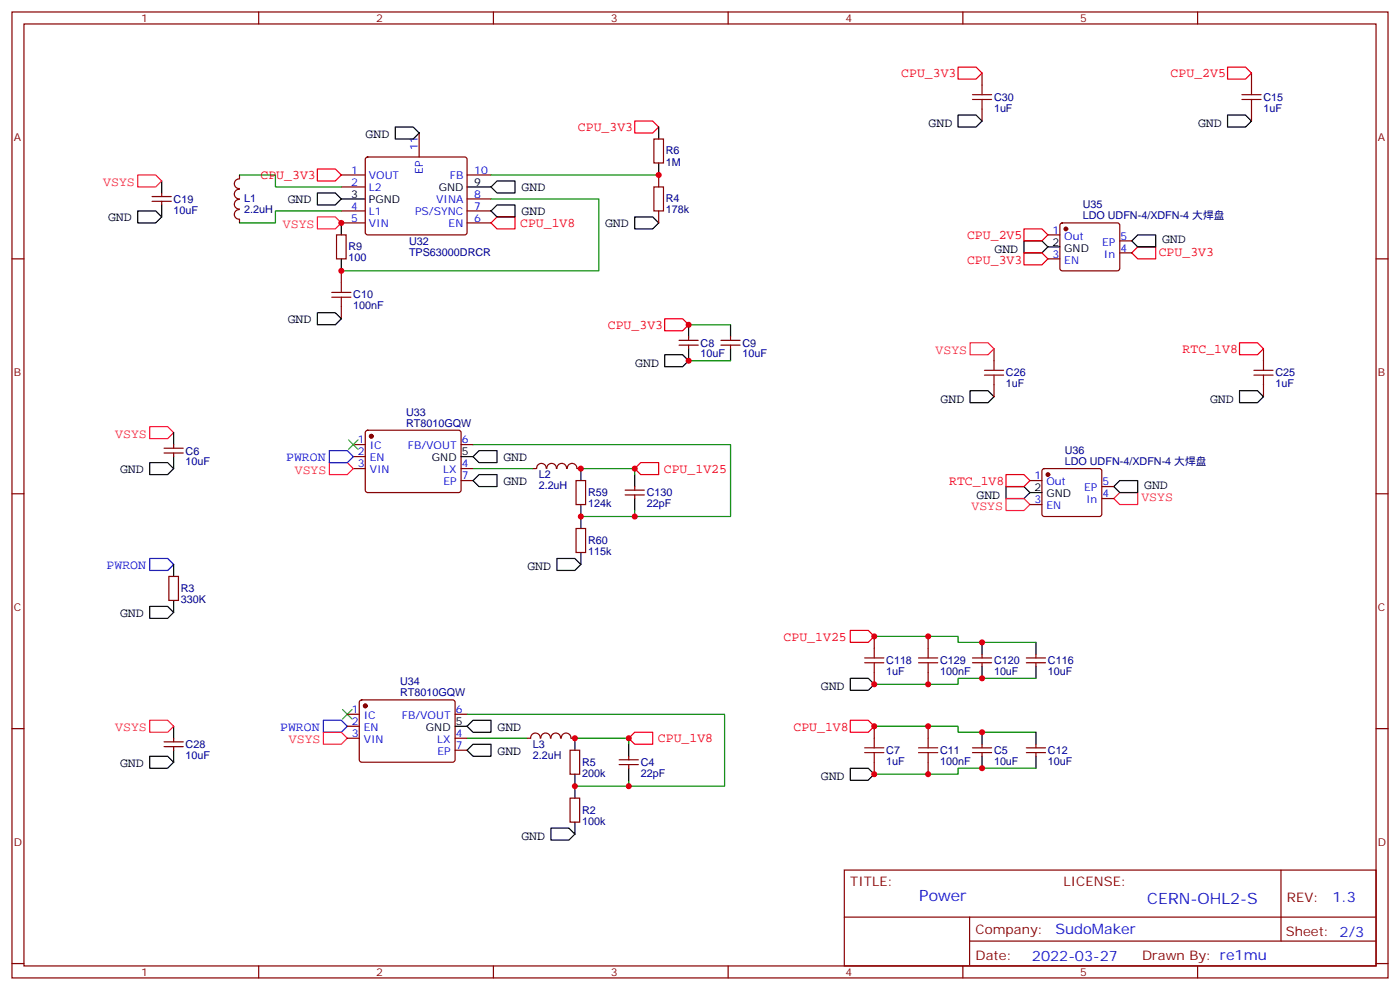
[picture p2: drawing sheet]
<svg xmlns="http://www.w3.org/2000/svg" width="412mm" height="292mm" viewBox="0 0 412 292" stroke-linecap="round" stroke-linejoin="round" font-family="sans-serif">
<g fill="none" stroke="#870000" stroke-width=".35">
<path d="M3.5 3.5h405.4v284.4h-405.4zM7.1 7.1h398.2v277.2h-398.2zM76.2 3.5v3.6M145.3 3.5v3.6M214.5 3.5v3.6M283.6 3.5v3.6M352.8 3.5v3.6M123.5 39.2v7M289.3 21.5v3.5M289.3 32.1v3.5M368.7 21.5v3.5M368.7 32.1v3.5"/>
<path d="M44.8 59.3h5.6M44.8 57.9h5.6M47.6 56.8v1.1M47.6 59.3v1M70.5 58.7a1.41 1.41 0 0 0-1.5 1.4 1.41 1.41 0 0 0 1.5 1.4M70.5 55.7a1.41 1.41 0 0 0-1.5 1.4 1.41 1.41 0 0 0 1.5 1.4M70.5 52.7a1.41 1.41 0 0 0-1.5 1.4 1.41 1.41 0 0 0 1.5 1.4M70.6 51.5v1.1M100.5 51.5h7.1M100.5 55h7.1M107.8 46.4l.5-.2h28.6l.5 .2 .2 .5v21.5l-.3 .5-.4 .2h-28.6l-.5-.2-.2-.5v-21.5zM137.6 58.6h7"/>
<path d="M137.6 51.5h7M192.6 40.9h2.8v7.1h-2.8zM194 51.5v3.5M3.5 76.2h3.6M70.5 61.7a1.41 1.41 0 0 0-1.5 1.4 1.41 1.41 0 0 0 1.5 1.4M70.6 64.6v1M99.1 69.1h2.9v7.1h-2.9zM100.5 65.6h7.1M100.5 62.1h7.1M100.5 79.7v3.6M137.6 65.6h7M137.6 62.1h7"/>
<path d="M194 62.1v3.5M308.7 76.2h3.5M308.7 69.1h3.5M312.4 65.8l.5-.2h16.2l.5 .2 .2 .5v12.7l-.2 .5-.5 .2h-16.2l-.5-.2-.2-.5v-12.7zM329.8 74.4h3.6M329.8 70.9h3.6M405.3 76.2h3.6M100.5 90.3v3.5M202.8 99.1v1.1M215.2 99.1v1.1M200 101.6h5.7M200 100.2h5.7"/>
<path d="M202.8 101.6v1.1M212.4 101.6h5.6M212.4 100.2h5.6M215.2 101.6v1.1M292.8 102.7v3.5M292.8 113.2v3.6M372.2 102.7v3.5M372.2 113.2v3.6M48.3 133.4h5.7M48.3 131.9h5.7M51.2 130.9v1M51.2 133.4v1"/>
<path d="M104.1 130.9h3.5M104.1 134.4h3.5M104.1 137.9h3.5M107.8 126.9l.5-.3 27.1 .1 .4 .7v17.2l-.7 .4-27.1-.1-.4-.6v-16.9zM135.8 130.9h3.5M135.8 137.9h3.5M157 137.9h1M158.1 137.9a1.41 1.41 0 0 1 1.4-1.5 1.41 1.41 0 0 1 1.4 1.5M161.1 137.9a1.41 1.41 0 0 1 1.4-1.5 1.41 1.41 0 0 1 1.4 1.5M164.1 137.9a1.41 1.41 0 0 1 1.4-1.5 1.41 1.41 0 0 1 1.4 1.5M167.1 137.9a1.41 1.41 0 0 1 1.4-1.5 1.41 1.41 0 0 1 1.4 1.5M170 137.9h1.1"/>
<path d="M307.2 138.1l.4-.2h16.2l.5 .2 .3 .5v12.7l-.3 .5-.5 .2h-16.2l-.5-.2-.2-.5v-12.7zM3.5 145.3h3.6M135.8 141.5h3.5M169.7 141.5h2.8v7h-2.8zM169.7 155.6h2.8v7h-2.8zM184.1 145.7h5.7M184.1 144.3h5.7M187 143.2v1.1M187 145.7v1.1M303.4 141.5h3.5M303.4 148.5h3.5M324.6 146.8h3.5"/>
<path d="M324.6 143.2h3.5M405.3 145.3h3.6M49.7 169.7h2.9v7h-2.9zM257.5 187.3v3.6M257.5 197.9v3.5M273.4 187.3v3.6M273.4 197.9v3.5M286.5 195.1h5.6M286.5 193.7h5.6M289.3 192.6v1.1M289.3 195.1v1M302.3 195.1h5.7"/>
<path d="M302.3 193.7h5.7M305.2 192.6v1.1M305.2 195.1v1M3.5 214.5h3.6M48.3 219.8h5.7M48.3 218.4h5.7M51.2 217.3v1.1M51.2 219.8v1M102.3 217.3h3.5M102.3 210.3h3.5M102.3 213.8h3.5M106.1 206.2l.4-.2 27.1 .1 .5 .6-.1 17.2-.7 .5-27-.1-.5-.6v-17z"/>
<path d="M134.1 217.3h3.5M134.1 210.3h3.5M155.2 217.3h1.1M156.3 217.3a1.41 1.41 0 0 1 1.4-1.5 1.41 1.41 0 0 1 1.4 1.5M159.3 217.3a1.41 1.41 0 0 1 1.4-1.5 1.41 1.41 0 0 1 1.4 1.5M162.3 217.3a1.41 1.41 0 0 1 1.4-1.5 1.41 1.41 0 0 1 1.4 1.5M165.3 217.3a1.41 1.41 0 0 1 1.5-1.5 1.41 1.41 0 0 1 1.4 1.5M168.3 217.3h1M257.5 213.8v3.5M273.4 213.8v3.5M289.3 219.1v1M305.2 219.1v1"/>
<path d="M405.3 214.5h3.6M134.1 220.8h3.5M167.9 220.8h2.8v7.1h-2.8zM167.9 235h2.8v7h-2.8zM182.4 225.1h5.6M182.4 223.7h5.6M185.2 222.6v1.1M185.2 225.1v1M257.5 224.4v3.5M273.4 224.4v3.5M286.5 221.5h5.6M286.5 220.1h5.6"/>
<path d="M289.3 221.5v1.1M302.3 221.5h5.7M302.3 220.1h5.7M305.2 221.5v1.1M248.7 256.1h156.6v28.2h-156.6zM377.3 256.1v20.9M248.7 270h156.5M285.6 277h119.6M285.6 270v14.1M3.5 283.6h3.6M76.2 284.3v3.6M145.3 284.3v3.6"/>
<path d="M214.5 284.3v3.6M283.6 284.3v3.6M352.8 284.3v3.6M405.3 283.6h3.6"/>
</g>
<g fill="none" stroke="#000" stroke-width=".35">
<path d="M116.4 37.4h5.3l1.8 1.8-1.8 1.7h-5.3zM194 37.4v3.5M282.2 33.9h5.3l1.8 1.7-1.8 1.8h-5.3zM361.6 33.9h5.3l1.8 1.7-1.8 1.8h-5.3zM47.6 53.3v3.5M93.5 56.8h5.3l1.7 1.8-1.7 1.7h-5.3zM100.5 58.6h7.1M137.6 55h7M144.6 55l1.8-1.7h5.3v3.5h-5.3zM194 48v3.5M40.6 62.1h5.3l1.7 1.8-1.7 1.7h-5.3zM47.6 60.3v3.6"/>
<path d="M100.5 65.6v3.5M100.5 76.2v3.5M144.6 62.1l1.8-1.8h5.3v3.6h-5.3zM187 63.9h5.3l1.7 1.7-1.7 1.8h-5.3zM301.6 70.9h5.3l1.8 1.8-1.8 1.7h-5.3zM308.7 72.7h3.5M333.4 70.9l1.7-1.8h5.3v3.6h-5.3zM93.5 92.1h5.3l1.7 1.7-1.7 1.8h-5.3zM202.8 95.6v3.5M215.2 95.6v3.5M195.8 104.4h5.3l1.7 1.8-1.7 1.7h-5.3zM202.8 102.7v3.5"/>
<path d="M215.2 102.7v3.5M285.8 115h5.2l1.8 1.8-1.8 1.7h-5.2zM365.1 115h5.3l1.8 1.8-1.8 1.7h-5.3zM44.1 136.2h5.3l1.8 1.7-1.8 1.8h-5.3zM51.2 127.4v3.5M51.2 134.4v3.5M135.8 134.4h3.5M139.3 134.4l1.8-1.8h5.3v3.6h-5.3zM171.1 137.9v3.6M187 139.7v3.5M139.3 141.5l1.8-1.8h5.3v3.5h-5.3zM171.1 148.5v7.1"/>
<path d="M187 146.8v3.5M296.3 143.2h5.3l1.8 1.8-1.8 1.8h-5.3zM303.4 145h3.5M328.1 143.2l1.7-1.7h5.3v3.5h-5.3zM44.1 178.5h5.3l1.8 1.8-1.8 1.7h-5.3zM51.2 166.2v3.5M51.2 176.7v3.6M164 164.4h5.3l1.8 1.8-1.8 1.7h-5.3zM171.1 162.6v3.6M250.5 199.7h5.3l1.7 1.7-1.7 1.8h-5.3zM289.3 189.1v3.5M289.3 196.1v3.6"/>
<path d="M305.2 189.1v3.5M305.2 196.1v3.6M51.2 213.8v3.5M134.1 213.8h3.5M137.6 213.8l1.7-1.8h5.3v3.5h-5.3zM169.3 217.3v3.5M185.2 219.1v3.5M289.3 215.5v3.6M305.2 215.5v3.6M44.1 222.6h5.3l1.8 1.8-1.8 1.7h-5.3zM51.2 220.8v3.6M137.6 220.8l1.7-1.7h5.3v3.5h-5.3z"/>
<path d="M169.3 227.9v7.1M185.2 226.1v3.6M250.5 226.1h5.3l1.7 1.8-1.7 1.8h-5.3zM289.3 222.6v3.5M305.2 222.6v3.5M162.3 243.8h5.3l1.7 1.7-1.7 1.8h-5.3zM169.3 242v3.5"/>
</g>
<g fill="none" stroke="#008700" stroke-width=".35">
<path d="M70.6 51.5h10.5v3.5h19.4M144.6 58.6h31.8v21.1h-75.9M144.6 51.5h49.4M100.5 62.1h-19.4v3.5h-10.5M202.8 95.6h12.4M202.8 106.2h12.4M139.3 130.9h75.9v21.1h-28.2M139.3 137.9h17.7M171.1 137.9h15.9v1.8M187 150.3v1.7h-15.9M257.5 187.3h24.7v1.8h23M305.2 199.7h-23v1.7h-24.7"/>
<path d="M137.6 210.3h75.8v21.1h-28.2M137.6 217.3h17.6M169.3 217.3h15.9v1.8M257.5 213.8h24.7v1.7h23M185.2 229.7v1.7h-15.9M305.2 226.1h-23v1.8h-24.7"/>
</g>
<g fill="none" stroke="#a10000" stroke-width=".35">
<path d="M286.5 29.3h5.6M286.5 27.9h5.6M289.3 25v2.9M289.3 29.3v2.8M365.8 29.3h5.7M365.8 27.9h5.7M368.7 25v2.9M368.7 29.3v2.8M192.6 55h2.8v7.1h-2.8zM97.7 86.1h5.7M97.7 87.5h5.7M100.5 83.3v2.8"/>
<path d="M100.5 87.5v2.8M290 110.4h5.6M290 109h5.6M292.8 106.2v2.8M292.8 110.4v2.8M369.4 110.4h5.6M369.4 109h5.6M372.2 106.2v2.8M372.2 110.4v2.8M254.7 193.7h5.6M254.7 195.1h5.6M257.5 190.9v2.8"/>
<path d="M257.5 195.1v2.8M270.6 193.7h5.6M270.6 195.1h5.6M273.4 190.9v2.8M273.4 195.1v2.8M257.5 217.3v2.8M273.4 217.3v2.8M254.7 221.5h5.6M254.7 220.1h5.6M257.5 221.5v2.9M270.6 221.5h5.6M270.6 220.1h5.6"/>
<path d="M273.4 221.5v2.9"/>
</g>
<path d="M97 132.6h5.3l1.8 1.8-1.8 1.8h-5.3zM44.1 164.4h5.3l1.8 1.8-1.8 1.7h-5.3zM95.2 212h5.3l1.8 1.8-1.8 1.7h-5.3z" fill="none" stroke="#00f" stroke-width=".35"/>
<path d="M40.6 51.5h5.3l1.7 1.8-1.7 1.7h-5.3zM93.5 63.9h5.3l1.7 1.7-1.7 1.8h-5.3zM285.8 100.9h5.2l1.8 1.8-1.8 1.7h-5.2zM44.1 125.6h5.3l1.8 1.8-1.8 1.7h-5.3zM97 136.2h5.3l1.8 1.7-1.8 1.8h-5.3zM296.3 146.8h5.3l1.8 1.7-1.8 1.8h-5.3zM329.8 145h5.3v3.5h-5.3l-1.7-1.7zM44.1 212h5.3l1.8 1.8-1.8 1.7h-5.3zM95.2 215.5h5.3l1.8 1.8-1.8 1.8h-5.3z" fill="none" stroke="#f06" stroke-width=".35"/>
<g fill="none" stroke="#f00" stroke-width=".35">
<path d="M282.2 19.8h5.3l1.8 1.7-1.8 1.8h-5.3zM361.6 19.8h5.3l1.8 1.7-1.8 1.8h-5.3zM187 35.6h5.3l1.7 1.8-1.7 1.8h-5.3zM93.5 49.7h5.3l1.7 1.8-1.7 1.8h-5.3zM144.6 65.6l1.8-1.7h5.3v3.5h-5.3zM301.6 67.4h5.3l1.8 1.7-1.8 1.8h-5.3zM301.6 74.4h5.3l1.8 1.8-1.8 1.8h-5.3zM333.4 74.4l1.7-1.7h5.3v3.5h-5.3zM195.8 93.8h5.3l1.7 1.8-1.7 1.8h-5.3zM365.1 100.9h5.3l1.8 1.8-1.8 1.7h-5.3zM188.7 136.2h5.3v3.5h-5.3l-1.7-1.8zM296.3 139.7h5.3l1.8 1.8-1.8 1.7h-5.3z"/>
<path d="M250.5 185.6h5.3l1.7 1.7-1.7 1.8h-5.3zM185.2 217.3l1.8-1.8h5.3v3.6h-5.3zM250.5 212h5.3l1.7 1.8-1.7 1.7h-5.3z"/>
</g>
<g fill="#870000" stroke="#870000" stroke-width=".35">
<circle cx="109.4" cy="128.4" r=".53"/>
<circle cx="107.6" cy="207.8" r=".53"/>
<circle cx="314" cy="67.4" r=".53"/>
<circle cx="308.7" cy="139.7" r=".53"/>
</g>
<path d="M102.7 129.5l2.8 2.8M105.5 129.5l-2.8 2.8M100.9 208.8l2.8 2.9M103.7 208.8l-2.8 2.9" fill="none" stroke="#3c3" stroke-width=".35"/>
<g fill="#c00">
<circle cx="289.3" cy="199.7" r=".88"/>
<circle cx="289.3" cy="189.1" r=".88"/>
<circle cx="273.4" cy="201.4" r=".88"/>
<circle cx="273.4" cy="187.3" r=".88"/>
<circle cx="257.5" cy="201.4" r=".88"/>
<circle cx="257.5" cy="187.3" r=".88"/>
<circle cx="171.1" cy="137.9" r=".88"/>
<circle cx="171.1" cy="152" r=".88"/>
<circle cx="187" cy="137.9" r=".88"/>
<circle cx="187" cy="152" r=".88"/>
<circle cx="185.2" cy="231.4" r=".88"/>
<circle cx="185.2" cy="217.3" r=".88"/>
<circle cx="169.3" cy="231.4" r=".88"/>
<circle cx="169.3" cy="217.3" r=".88"/>
<circle cx="257.5" cy="213.8" r=".88"/>
<circle cx="257.5" cy="227.9" r=".88"/>
<circle cx="273.4" cy="213.8" r=".88"/>
<circle cx="273.4" cy="227.9" r=".88"/>
<circle cx="289.3" cy="215.5" r=".88"/>
<circle cx="289.3" cy="226.1" r=".88"/>
<circle cx="202.8" cy="95.6" r=".88"/>
<circle cx="202.8" cy="106.2" r=".88"/>
<circle cx="194" cy="51.5" r=".88"/>
<circle cx="100.5" cy="65.6" r=".88"/>
<circle cx="100.5" cy="79.7" r=".88"/>
</g>
<g font-size="4.6" fill="#00f">
<text x="270.8" y="265.1">Power</text>
<text x="338" y="266">CERN-OHL2-S</text>
</g>
<g font-size="4.2" fill="#00f">
<text x="392.5" y="265.4">1.3</text>
<text x="310.9" y="274.9">SudoMaker</text>
<text x="304" y="282.7">2022-03-27</text>
</g>
<g font-size="3.9" fill="#f00">
<text x="265.5" y="22.8">CPU_3V3</text>
<text x="344.8" y="22.7">CPU_2V5</text>
<text x="170.2" y="38.7">CPU_3V3</text>
<text x="76.7" y="52.8">CPU_3V3</text>
<text x="153.2" y="66.9">CPU_1V8</text>
<text x="284.9" y="70.4">CPU_2V5</text>
<text x="284.9" y="77.8">CPU_3V3</text>
<text x="341.3" y="75.4">CPU_3V3</text>
<text x="179" y="96.9">CPU_3V3</text>
<text x="348.4" y="103.9">RTC_1V8</text>
<text x="195.6" y="139.2">CPU_1V25</text>
<text x="279.6" y="142.9">RTC_1V8</text>
<text x="230.8" y="188.6">CPU_1V25</text>
<text x="233.7" y="215.1">CPU_1V8</text>
<text x="193.8" y="218.6">CPU_1V8</text>
</g>
<g font-size="3.9">
<text x="107.7" y="40.5">GND</text>
<text x="273.5" y="37.4">GND</text>
<text x="352.9" y="37.4">GND</text>
<text x="84.8" y="59.9">GND</text>
<text x="153.6" y="56.3">GND</text>
<text x="31.8" y="65.2">GND</text>
<text x="153.6" y="63.3">GND</text>
<text x="178.2" y="67">GND</text>
<text x="342.3" y="71.7">GND</text>
<text x="292.9" y="74.4">GND</text>
<text x="84.8" y="95.2">GND</text>
<text x="187.1" y="107.9">GND</text>
<text x="277.1" y="118.5">GND</text>
<text x="356.4" y="118.5">GND</text>
<text x="148.3" y="135.7">GND</text>
<text x="35.4" y="139.3">GND</text>
<text x="148.3" y="142.7">GND</text>
<text x="337" y="144">GND</text>
<text x="287.7" y="146.8">GND</text>
<text x="155.4" y="167.9">GND</text>
<text x="35.4" y="181.6">GND</text>
<text x="241.8" y="203.2">GND</text>
<text x="146.5" y="215.1">GND</text>
<text x="35.4" y="225.7">GND</text>
<text x="146.5" y="222.1">GND</text>
<text x="241.8" y="229.7">GND</text>
<text x="153.6" y="247.3">GND</text>
</g>
<g font-size="3.9" fill="#f06">
<text x="30.4" y="54.8">VSYS</text>
<text x="83.3" y="67.1">VSYS</text>
<text x="275.6" y="104.2">VSYS</text>
<text x="33.9" y="128.9">VSYS</text>
<text x="86.9" y="139.5">VSYS</text>
<text x="336.2" y="147.6">VSYS</text>
<text x="286.2" y="150.1">VSYS</text>
<text x="33.9" y="215.3">VSYS</text>
<text x="85.1" y="218.8">VSYS</text>
</g>
<g font-size="3.9" fill="#00f">
<text x="84.3" y="135.7">PWRON</text>
<text x="31.4" y="167.4">PWRON</text>
<text x="82.5" y="215.1">PWRON</text>
</g>
<g font-size="3.9" fill="#800">
<text x="250.5" y="260.7">TITLE:</text>
<text x="379.1" y="265.4">REV:</text>
<text x="287.4" y="274.9">Company:</text>
<text x="378.7" y="275.5">Sheet: 2/3</text>
<text x="287.4" y="282.6">Date:</text>
<text x="336.4" y="282.7">Drawn By: re1mu</text>
</g>
<text font-size="3.9" fill="#900" x="313.3" y="260.7">LICENSE:</text>
<g font-size="3.2" fill="#800">
<text x="41.6" y="6.5">1</text>
<text x="110.8" y="6.5">2</text>
<text x="179.9" y="6.5">3</text>
<text x="249.1" y="6.5">4</text>
<text x="318.2" y="6.5">5</text>
<text x="4.1" y="41.6">A</text>
<text x="405.9" y="41.6">A</text>
<text x="4.1" y="110.8">B</text>
<text x="405.9" y="110.8">B</text>
<text x="4.1" y="179.9">C</text>
<text x="405.9" y="179.9">C</text>
<text x="4.1" y="249.1">D</text>
<text x="405.9" y="249.1">D</text>
<text x="41.6" y="287.3">1</text>
<text x="110.8" y="287.3">2</text>
<text x="179.9" y="287.3">3</text>
<text x="249.1" y="287.3">4</text>
<text x="318.2" y="287.3">5</text>
</g>
<g font-size="3.2" fill="#000080">
<text x="292.8" y="29.6">C30</text>
<text x="372.2" y="29.6">C15</text>
<text x="292.8" y="32.8">1uF</text>
<text x="372.2" y="32.8">1uF</text>
<text x="196.1" y="45.5">R6</text>
<text x="196.1" y="48.7">1M</text>
<text x="51.2" y="59.7">C19</text>
<text x="72" y="59.6">L1</text>
<text x="196.1" y="59.6">R4</text>
<text x="51.2" y="62.9">10uF</text>
<text x="72" y="62.8">2.2uH</text>
<text x="196.1" y="62.8">178k</text>
<text x="318.9" y="64.6">LDO UDFN-4/XDFN-4 大焊盘</text>
<text x="318.9" y="61.4">U35</text>
<text x="102.7" y="77">100</text>
<text x="102.7" y="73.7">R9</text>
<text x="120.5" y="75.3">TPS63000DRCR</text>
<text x="120.5" y="72.1">U32</text>
<text x="104.1" y="87.8">C10</text>
<text x="104.1" y="91.1">100nF</text>
<text x="206.4" y="105.2">10uF</text>
<text x="206.4" y="102.1">C8</text>
<text x="218.7" y="105.2">10uF</text>
<text x="218.7" y="102.1">C9</text>
<text x="296.3" y="114">1uF</text>
<text x="296.3" y="110.7">C26</text>
<text x="375.7" y="114">1uF</text>
<text x="375.7" y="110.7">C25</text>
<text x="119.6" y="125.6">RT8010GQW</text>
<text x="119.6" y="122.4">U33</text>
<text x="54.7" y="137">10uF</text>
<text x="54.7" y="133.8">C6</text>
<text x="313.6" y="136.9">LDO UDFN-4/XDFN-4 大焊盘</text>
<text x="313.6" y="133.7">U36</text>
<text x="158.7" y="144">2.2uH</text>
<text x="158.7" y="140.7">L2</text>
<text x="173.2" y="149.3">124k</text>
<text x="173.2" y="146.1">R59</text>
<text x="190.5" y="149.3">22pF</text>
<text x="190.5" y="146">C130</text>
<text x="173.2" y="160.2">R60</text>
<text x="173.2" y="163.4">115k</text>
<text x="53.3" y="177.6">330K</text>
<text x="53.3" y="174.4">R3</text>
<text x="261.1" y="195.4">C118</text>
<text x="276.9" y="195.4">C129</text>
<text x="292.8" y="195.6">C120</text>
<text x="308.7" y="195.6">C116</text>
<text x="117.8" y="201.8">U34</text>
<text x="261.1" y="198.6">1uF</text>
<text x="276.9" y="198.7">100nF</text>
<text x="292.8" y="198.7">10uF</text>
<text x="308.7" y="198.7">10uF</text>
<text x="117.8" y="205">RT8010GQW</text>
<text x="54.7" y="220.2">C28</text>
<text x="156.9" y="220.1">L3</text>
<text x="261.1" y="221.9">C7</text>
<text x="276.9" y="221.9">C11</text>
<text x="54.7" y="223.4">10uF</text>
<text x="156.9" y="223.3">2.2uH</text>
<text x="171.4" y="225.5">R5</text>
<text x="188.7" y="225.4">C4</text>
<text x="261.1" y="225.1">1uF</text>
<text x="276.9" y="225.1">100nF</text>
<text x="292.8" y="225.1">10uF</text>
<text x="292.8" y="222">C5</text>
<text x="308.7" y="225.1">10uF</text>
<text x="308.7" y="222">C12</text>
<text x="171.4" y="228.7">200k</text>
<text x="188.7" y="228.6">22pF</text>
<text x="171.4" y="239.6">R2</text>
<text x="171.4" y="242.8">100k</text>
</g>
<g font-size="3.2" fill="#00f">
<text x="123.1" y="44.1" transform="rotate(-90 123.1 44.1)">11</text>
<text x="103.5" y="51.2">1</text>
<text x="108.7" y="52.6">VOUT</text>
<text x="124.5" y="51.2" transform="rotate(-90 124.5 51.2)">EP</text>
<text x="132.5" y="52.6">FB</text>
<text x="139.7" y="51.2">10</text>
<text x="103.5" y="54.7">2</text>
<text x="108.7" y="56.1">L2</text>
<text x="128.5" y="59.6">VINA</text>
<text x="139.7" y="58.2">8</text>
<text x="103.5" y="65.3">5</text>
<text x="103.5" y="61.7">4</text>
<text x="108.7" y="63.1">L1</text>
<text x="122.3" y="63.1">PS/SYNC</text>
<text x="139.7" y="65.3">6</text>
<text x="139.7" y="61.7">7</text>
<text x="108.7" y="66.7">VIN</text>
<text x="132.1" y="66.7">EN</text>
<text x="310" y="68.8">1</text>
<text x="313.5" y="70.6">Out</text>
<text x="330" y="70.6">5</text>
<text x="310" y="75.8">3</text>
<text x="313.5" y="77.6">EN</text>
<text x="324.6" y="72.3">EP</text>
<text x="325.2" y="75.8">In</text>
<text x="330" y="74.1">4</text>
<text x="105.4" y="130.5">1</text>
<text x="136" y="130.5">6</text>
<text x="105.4" y="134.1">2</text>
<text x="105.4" y="137.6">3</text>
<text x="108.9" y="132.3">IC</text>
<text x="108.9" y="135.8">EN</text>
<text x="120.1" y="132.3">FB/VOUT</text>
<text x="136" y="137.6">4</text>
<text x="108.9" y="139.3">VIN</text>
<text x="130.6" y="139.3">LX</text>
<text x="130.6" y="142.9">EP</text>
<text x="136" y="141.1">7</text>
<text x="304.7" y="141.1">1</text>
<text x="308.2" y="142.9">Out</text>
<text x="324.7" y="142.9">5</text>
<text x="304.7" y="148.2">3</text>
<text x="308.2" y="149.9">EN</text>
<text x="319.3" y="144.6">EP</text>
<text x="319.9" y="148.2">In</text>
<text x="324.7" y="146.4">4</text>
<text x="103.6" y="209.9">1</text>
<text x="134.2" y="209.9">6</text>
<text x="103.6" y="213.4">2</text>
<text x="107.1" y="211.7">IC</text>
<text x="107.1" y="215.2">EN</text>
<text x="118.4" y="211.7">FB/VOUT</text>
<text x="103.6" y="217">3</text>
<text x="107.1" y="218.7">VIN</text>
<text x="128.8" y="218.7">LX</text>
<text x="134.2" y="217">4</text>
<text x="134.2" y="220.5">7</text>
<text x="128.8" y="222.3">EP</text>
</g>
<g font-size="3.2">
<text x="103.5" y="58.2">3</text>
<text x="108.7" y="59.6">PGND</text>
<text x="129.2" y="56.1">GND</text>
<text x="139.7" y="54.7">9</text>
<text x="310" y="72.3">2</text>
<text x="313.5" y="74.1">GND</text>
<text x="127.2" y="135.8">GND</text>
<text x="136" y="134.1">5</text>
<text x="304.7" y="144.6">2</text>
<text x="308.2" y="146.4">GND</text>
<text x="125.5" y="215.2">GND</text>
<text x="134.2" y="213.4">5</text>
</g>
</svg>
